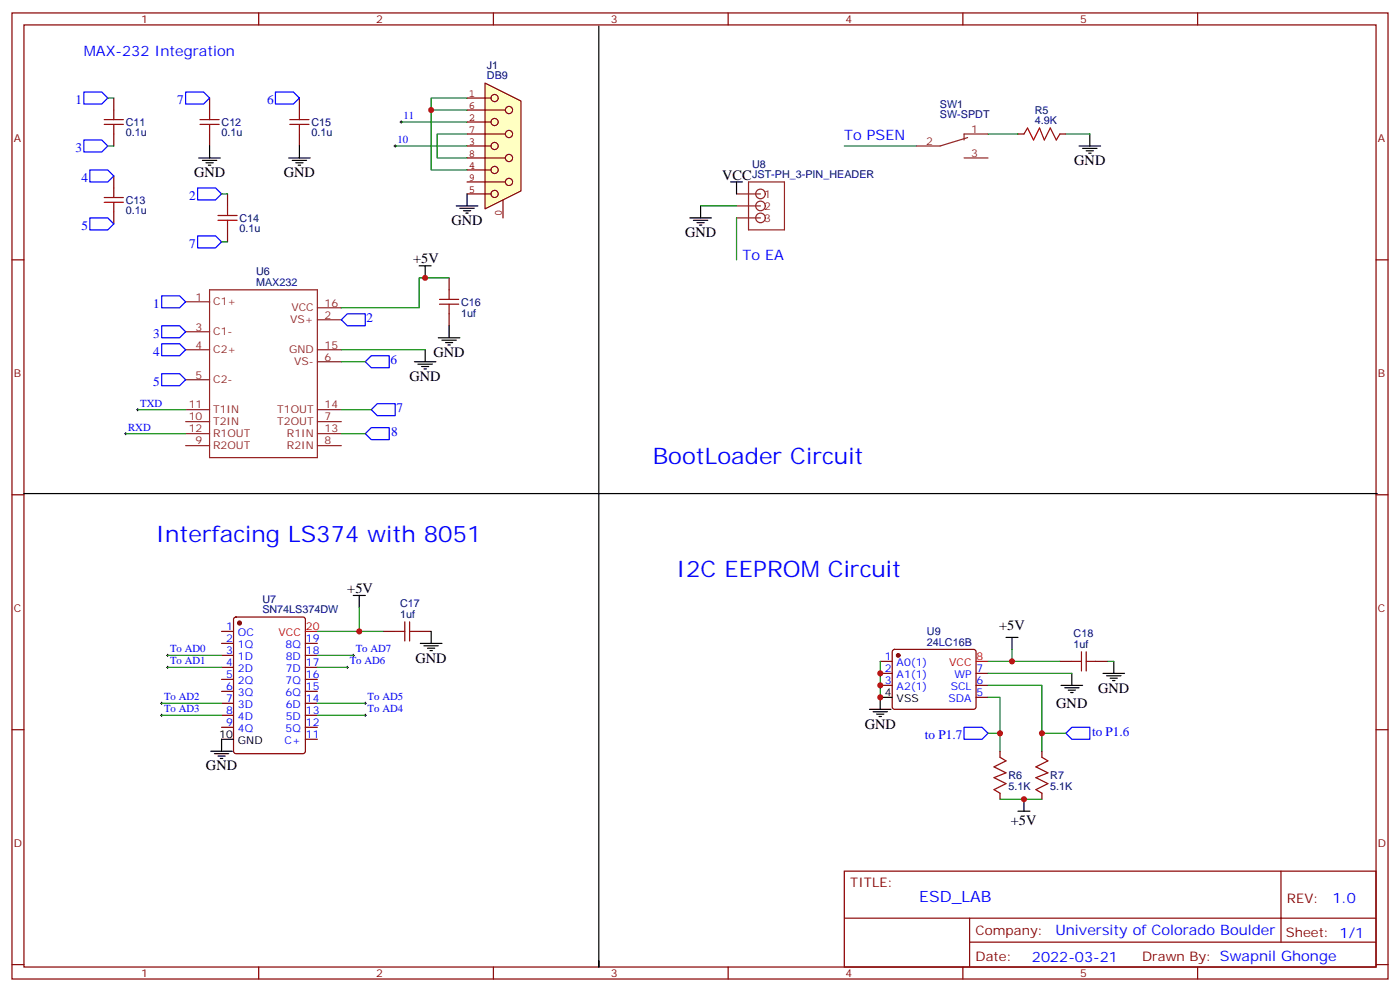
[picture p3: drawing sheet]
<svg xmlns="http://www.w3.org/2000/svg" width="412mm" height="292mm" viewBox="0 0 412 292" stroke-linecap="round" stroke-linejoin="round" font-family="sans-serif">
<g fill="none" stroke="#870000" stroke-width=".35">
<path d="M3.5 3.8h405.4v284.3h-405.4zM7.1 7.3h398.2v277.3h-398.2zM76.2 3.8v3.5M145.3 3.8v3.5M214.5 3.8v3.5M283.6 3.8v3.5M352.8 3.8v3.5M33.5 28.9v3.5M33.5 39.4v3.6M61.7 28.9v3.5M61.7 39.4v3.6M88.2 28.9v3.5"/>
<path d="M88.2 39.4v3.6M33.5 51.8v3.5M67 57.1v3.5M3.5 76.5h3.6M33.5 62.4v3.5M67 67.7v3.5M405.3 76.5h3.6M3.5 145.6h3.6M405.3 145.6h3.6M3.5 214.8h3.6M405.3 214.8h3.6M248.7 256.4h156.6v28.2h-156.6z"/>
<path d="M377.3 256.4v20.9M248.7 270.2h156.5M285.6 277.3h119.6M285.6 270.2v14.2M3.5 283.9h3.6M76.2 284.6v3.5M145.3 284.6v3.5M214.5 284.6v3.5M283.6 284.6v3.5M352.8 284.6v3.5M405.3 283.9h3.6"/>
</g>
<g fill="none" stroke="#8c2424" stroke-width=".35">
<path d="M54.7 97.6h7M54.7 88.8h7M61.7 85.3h31.8v49.4h-31.8zM93.5 94.1h7M93.5 90.6h7M54.7 102.9h7M54.7 111.8h7M93.5 102.9h7M93.5 106.5h7M54.7 120.6h7M54.7 124.1h7M54.7 127.6h7"/>
<path d="M54.7 131.2h7M93.5 120.6h7M93.5 124.1h7M93.5 127.6h7M93.5 131.2h7"/>
</g>
<g fill="none" stroke="#a10000" stroke-width=".35">
<path d="M30.7 36.6h5.6M30.7 35.2h5.6M33.5 32.4v2.8M33.5 36.6v2.8M58.9 36.6h5.7M58.9 35.2h5.7M61.7 32.4v2.8M61.7 36.6v2.8M85.4 36.6h5.6M85.4 35.2h5.6M88.2 32.4v2.8M88.2 36.6v2.8"/>
<path d="M30.7 59.5h5.6M30.7 58.1h5.6M33.5 55.3v2.8M33.5 59.5v2.9M64.2 64.8h5.6M64.2 63.4h5.6M67 60.6v2.8M67 64.8v2.9"/>
</g>
<path d="M142.9 24.4l10.6 5.3v26.5l-10.6 5.3z" fill="#ffffc2" stroke="#850000" stroke-width=".35"/>
<g fill="none" stroke="#850000" stroke-width=".35">
<path d="M137.6 28.9h7M137.6 35.9h7M137.6 32.4h11.3M137.6 39.4h11.3M146.8 35.9a1.06 1.06 0 0 0-1.6-.9 1.06 1.06 0 0 0-.1 1.8 1.06 1.06 0 0 0 1.6-.7M146.8 28.9a1.06 1.06 0 0 0-1.6-1 1.06 1.06 0 0 0-.1 1.8 1.06 1.06 0 0 0 1.6-.7M151 39.4a1.06 1.06 0 0 0-1.5-.9 1.06 1.06 0 0 0-.2 1.8 1.06 1.06 0 0 0 1.7-.7M151 32.4a1.06 1.06 0 0 0-1.5-1 1.06 1.06 0 0 0-.2 1.8 1.06 1.06 0 0 0 1.7-.6M137.6 43h7M137.6 50h7M137.6 57.1h7M137.6 46.5h11.3"/>
<path d="M137.6 53.6h11.3M146.8 57.1a1.06 1.06 0 0 0-1.6-1 1.06 1.06 0 0 0-.1 1.8 1.06 1.06 0 0 0 1.6-.6M146.8 50a1.06 1.06 0 0 0-1.6-.9 1.06 1.06 0 0 0-.1 1.8 1.06 1.06 0 0 0 1.6-.7M146.8 43a1.06 1.06 0 0 0-1.6-1 1.06 1.06 0 0 0-.1 1.8 1.06 1.06 0 0 0 1.6-.6M148.2 58.8v5.3M151 53.6a1.06 1.06 0 0 0-1.5-1 1.06 1.06 0 0 0-.2 1.8 1.06 1.06 0 0 0 1.7-.7M151 46.5a1.06 1.06 0 0 0-1.5-1 1.06 1.06 0 0 0-.2 1.8 1.06 1.06 0 0 0 1.7-.6"/>
</g>
<g fill="none" stroke="#000" stroke-width=".35">
<path d="M176.4 7.7v276.9v-1.7M321 39.4v3.6M58.6 46.5h6.3M59.6 47.2h4.3M60.7 47.9h2.1M61.4 48.6h.7M61.7 43v3.5M85 46.5h6.4M86.1 47.2h4.2M87.1 47.9h2.2M87.8 48.6h.7M88.2 43v3.5"/>
<path d="M137.6 57.1v3.5M215.2 53.6h3.5M217 53.6v3.5M317.9 43h6.3M318.9 43.7h4.2M320 44.4h2.1M320.7 45.1h.7M123.5 78.2h3.5M125.2 78.2v3.6M134.4 60.6h6.4M135.5 61.3h4.2M136.5 62h2.1"/>
<path d="M137.2 62.7h.7M203.2 64.1h6.3M204.3 64.8h4.2M205.3 65.5h2.1M206 66.3h.7M206.4 60.6v3.5M129.1 99.4h6.4M132.3 95.9v3.5M122.1 106.5h6.3M123.1 107.2h4.3M124.2 107.9h2.1M124.9 108.6h.7"/>
<path d="M125.2 102.9v3.6M130.2 100.1h4.2M131.2 100.8h2.1M131.9 101.5h.7M7.1 145.3h398.6M104.1 175.3h3.5M105.8 175.3v3.5M123.8 189.4h6.4M124.9 190.1h4.2M125.9 190.8h2.2M126.6 191.5h.8M127 185.8v3.6"/>
<path d="M296.3 187.6h3.6M298.1 187.6v3.5M315.7 198.2v3.5M324.9 198.2h6.4M326 198.9h4.2M327 199.6h2.1M328.1 194.7v3.5M68.8 217.6h-3.5v3.5M256.1 208.8h6.4M257.2 209.5h4.2M258.2 210.2h2.1M258.9 210.9h.7"/>
<path d="M262.8 205.2h-3.5v3.6M312.6 201.7h6.3M313.6 202.4h4.3M314.7 203.1h2.1M315.4 203.8h.7M327.7 200.3h.7M62.1 221.1h6.3M63.1 221.8h4.3M64.2 222.5h2.1M64.9 223.2h.7M299.9 238.8h3.5M301.6 235.2v3.6"/>
</g>
<g fill="none" stroke="#00f" stroke-width=".35">
<path d="M24.7 27.1h5.3l1.7 1.8-1.7 1.7h-5.3zM54.7 27.1h5.3l1.7 1.8-1.7 1.7h-5.3zM81.1 27.1h5.3l1.8 1.8-1.8 1.7h-5.3zM24.7 41.2h5.3l1.7 1.8-1.7 1.7h-5.3zM26.5 50h5.2l1.8 1.8-1.8 1.8h-5.2zM58.2 55.3h5.3l1.8 1.8-1.8 1.7h-5.3zM26.5 64.1h5.2l1.8 1.8-1.8 1.8h-5.2zM58.2 69.4h5.3l1.8 1.8-1.8 1.8h-5.3zM47.6 87.1h5.3l1.8 1.7-1.8 1.8h-5.3zM47.6 95.9h5.3l1.8 1.7-1.8 1.8h-5.3zM100.5 94.1l1.8-1.7h5.3v3.5h-5.3zM47.6 101.2h5.3l1.8 1.7-1.8 1.8h-5.3z"/>
<path d="M47.6 110h5.3l1.8 1.8-1.8 1.7h-5.3zM107.6 106.5l1.8-1.8h5.3v3.5h-5.3zM107.6 127.6l1.8-1.7h5.3v3.5h-5.3zM109.4 120.6l1.7-1.8h5.3v3.5h-5.3zM284 214.1h5.3l1.7 1.7-1.7 1.8h-5.3zM314 215.8l1.7-1.7h5.3v3.5h-5.3z"/>
</g>
<g fill="none" stroke="#008700" stroke-width=".35">
<path d="M31.7 28.9h1.8M118.2 35.9h19.4M127 32.4h10.6M137.6 39.4h-8.8v7.1h8.8M137.6 28.9h-10.6v21.1h10.6M291 39.4h8.9M314 39.4h7M31.7 43h1.8M65.3 57.1h1.7M116.4 43h21.2M248.7 43h21.2M65.3 71.2h1.7"/>
<path d="M206.4 60.6h10.6M217 64.1v12.4M132.3 81.8h-8.8v8.8h-23M100.5 106.5h7.1M100.5 102.9h24.7M37 127.6h17.7M40.6 120.6h14.1M100.5 127.6h7.1M100.5 120.6h8.9M105.8 178.8v7M49.4 192.9h15.9M49.4 196.4h15.9"/>
<path d="M93.5 185.8h19.4M93.5 192.9h10.6M93.5 196.4h8.8M259.3 194.7v10.5M291 194.7h21.2M291 198.2h24.7M298.1 191.1v3.6M326.3 194.7h1.8M47.6 207h17.7M47.6 210.5h17.7M93.5 207h14.1M93.5 210.5h14.1"/>
<path d="M291 205.2h3.6v15.9M291 201.7h15.9v19.4M291 215.8h3.6M306.9 215.8h7.1M294.6 235.2h12.3"/>
</g>
<g fill="none" stroke="#a10000" stroke-width=".35">
<path d="M301.6 39.4l1.1-1.7 1.7 3.5 1.8-3.5 1.4 3.5 1.8-3.5 1.7 3.5 1.1-1.8M129.5 89.5h5.6M129.5 88.1h5.6M132.3 85.3v2.8M132.3 89.5v2.9M116.4 185.8h2.8M119.2 183v5.7M120.6 185.8h2.9M120.6 183v5.7M315.7 194.7h2.9M318.6 191.8v5.7M320 194.7h2.8"/>
<path d="M320 191.8v5.7M294.6 222.9l1.7 1-3.5 1.8 3.5 1.8-3.5 1.4 3.5 1.7-3.5 1.8 1.8 1.1M306.9 222.9l1.8 1-3.5 1.8 3.5 1.8-3.5 1.4 3.5 1.7-3.5 1.8 1.7 1.1"/>
</g>
<g fill="none" stroke="#870000" stroke-width=".35">
<path d="M299.9 39.4h1.7M312.2 39.4h1.8M132.3 81.8v3.5M132.3 92.4v3.5M65.3 185.8h3.5M65.3 189.4h3.5M65.3 192.9h3.5M65.3 196.4h3.5M65.3 200h3.5M69 181.8l.5-.2h19.8l.6 .4 .1 39.1-.5 .7h-20l-.7-.4v-39.1zM90 189.4h3.5M90 192.9h3.5"/>
<path d="M90 196.4h3.5M90 200h3.5M112.9 185.8h3.5M123.5 185.8h3.5M259.3 194.7h3.5M259.3 198.2h3.5M263.1 191.3l.4-.2h23.3l.5 .2 .2 .5-.1 16.5-.6 .5-23.5-.1-.5-.6v-16.3zM287.5 198.2h3.5M312.2 194.7h3.5M322.8 194.7h3.5M65.3 203.5h3.5M65.3 207h3.5"/>
<path d="M65.3 210.5h3.5M65.3 214.1h3.5M90 203.5h3.5M90 207h3.5M90 210.5h3.5M90 214.1h3.5M90 217.6h3.5M259.3 201.7h3.5M287.5 201.7h3.5M287.5 205.2h3.5M294.6 221.1v1.8M294.6 233.5v1.7"/>
<path d="M306.9 221.1v1.8M306.9 233.5v1.7"/>
</g>
<g fill="none" stroke="#000" stroke-width=".29">
<path d="M117.8 35.9h.7M118.2 35.6v.7M116.1 43h.7M116.4 42.6v.7M36.7 127.6h.7M37 127.3v.7M40.2 120.6h.7M40.6 120.2v.7M49 192.9h.7M49 196.4h.7M49.4 192.5v.8M49.4 196.1v.7"/>
<path d="M102 196.4h.7M102.3 196.1v.7M103.7 192.9h.7M104.1 192.5v.8M47.3 207h.7M47.3 210.5h.7M47.6 206.7v.7M47.6 210.2v.7M107.2 207h.7M107.2 210.5h.7M107.6 206.7v.7M107.6 210.2v.7"/>
</g>
<g fill="#870000" stroke="#870000" stroke-width=".35">
<circle cx="70.6" cy="183.4" r=".53"/>
<circle cx="264.6" cy="192.9" r=".53"/>
</g>
<path d="M90 185.8h3.5M287.5 194.7h3.5" fill="none" stroke="#f00" stroke-width=".35"/>
<g fill="none" stroke="#8c2424" stroke-width=".35">
<path d="M291 39.4h-7v1.8M217 57.1h7M220.5 53.6h10.6v14.1h-10.6zM284 46.5h7M285 40.5l-8.1 2.5h-7M217 60.6h7M217 64.1h7"/>
<circle cx="224" cy="57.1" r="1.41"/>
<circle cx="224" cy="64.1" r="1.41"/>
<circle cx="224" cy="60.6" r="1.41"/>
</g>
<g fill="#c00">
<circle cx="125.2" cy="81.8" r=".88"/>
<circle cx="127" cy="32.4" r=".88"/>
<circle cx="105.8" cy="185.8" r=".88"/>
<circle cx="298.1" cy="194.7" r=".88"/>
<circle cx="259.3" cy="198.2" r=".88"/>
<circle cx="259.3" cy="205.2" r=".88"/>
<circle cx="259.3" cy="201.7" r=".88"/>
<circle cx="301.6" cy="235.2" r=".88"/>
<circle cx="294.6" cy="215.8" r=".88"/>
<circle cx="306.9" cy="215.8" r=".88"/>
</g>
<g font-size="6.7" fill="#00f">
<text x="192.3" y="136.5">BootLoader Circuit</text>
<text x="45.9" y="159.4">Interfacing LS374 with 8051</text>
<text x="199.3" y="170">I2C EEPROM Circuit</text>
</g>
<text font-size="4.6" fill="#00f" x="270.8" y="265.4">ESD_LAB</text>
<g font-size="4.2" fill="#00f">
<text x="24.7" y="16.5">MAX-232 Integration</text>
<text x="248.7" y="41.2">To PSEN</text>
<text x="218.7" y="76.5">To EA</text>
<text x="392.5" y="265.7">1.0</text>
<text x="310.9" y="275.2">University of Colorado Boulder</text>
<text x="304" y="283">2022-03-21</text>
</g>
<g font-size="4.2">
<text x="57.1" y="52.1">GND</text>
<text x="83.6" y="52.1">GND</text>
<text x="212.7" y="52.8">VCC</text>
<text x="316.4" y="48.6">GND</text>
<text x="133" y="66.3">GND</text>
<text x="201.8" y="69.8">GND</text>
<text x="121.7" y="77.5">+5V</text>
<text x="127.7" y="105.1">GND</text>
<text x="120.6" y="112.1">GND</text>
<text x="102.3" y="174.6">+5V</text>
<text x="294.3" y="185.5">+5V</text>
<text x="122.4" y="195">GND</text>
<text x="323.5" y="203.8">GND</text>
<text x="311.1" y="208.4">GND</text>
<text x="254.7" y="214.4">GND</text>
<text x="60.7" y="226.8">GND</text>
<text x="297.7" y="242.7">+5V</text>
</g>
<g font-size="3.9" fill="#00f">
<text x="22.2" y="30.6">1</text>
<text x="52.2" y="30.6">7</text>
<text x="78.7" y="30.6">6</text>
<text x="22.2" y="44.7">3</text>
<text x="24" y="53.6">4</text>
<text x="55.7" y="58.8">2</text>
<text x="24" y="67.7">5</text>
<text x="55.7" y="73">7</text>
<text x="45.2" y="90.6">1</text>
<text x="108" y="94.9">2</text>
<text x="45.2" y="99.4">3</text>
<text x="45.2" y="104.7">4</text>
<text x="115" y="107.2">6</text>
<text x="45.2" y="113.5">5</text>
<text x="116.8" y="121.3">7</text>
<text x="115.2" y="128.4">8</text>
<text x="272.5" y="217.6">to P1.7</text>
<text x="321.7" y="216.6">to P1.6</text>
</g>
<g font-size="3.9" fill="#800">
<text x="250.5" y="261">TITLE:</text>
<text x="379.1" y="265.7">REV:</text>
<text x="287.4" y="275.2">Company:</text>
<text x="378.7" y="275.8">Sheet: 1/1</text>
<text x="287.4" y="282.9">Date:</text>
<text x="336.4" y="282.9">Drawn By: Swapnil Ghonge</text>
</g>
<g font-size="3.2" fill="#800">
<text x="41.6" y="6.8">1</text>
<text x="110.8" y="6.8">2</text>
<text x="179.9" y="6.8">3</text>
<text x="249.1" y="6.8">4</text>
<text x="318.2" y="6.8">5</text>
<text x="4.1" y="41.9">A</text>
<text x="405.9" y="41.9">A</text>
<text x="4.1" y="111.1">B</text>
<text x="405.9" y="111.1">B</text>
<text x="4.1" y="180.2">C</text>
<text x="405.9" y="180.2">C</text>
<text x="4.1" y="249.3">D</text>
<text x="405.9" y="249.3">D</text>
<text x="41.6" y="287.6">1</text>
<text x="110.8" y="287.6">2</text>
<text x="179.9" y="287.6">3</text>
<text x="249.1" y="287.6">4</text>
<text x="318.2" y="287.6">5</text>
</g>
<g font-size="3.2" fill="#000080">
<text x="143.4" y="23.4">DB9</text>
<text x="143.4" y="20.2">J1</text>
<text x="276.9" y="34.7">SW-SPDT</text>
<text x="276.9" y="31.8">SW1</text>
<text x="304.8" y="33.5">R5</text>
<text x="37" y="40.1">0.1u</text>
<text x="37" y="37">C11</text>
<text x="65.3" y="40.1">0.1u</text>
<text x="65.3" y="37">C12</text>
<text x="91.7" y="40.1">0.1u</text>
<text x="91.7" y="37">C15</text>
<text x="304.8" y="36.6">4.9K</text>
<text x="221.6" y="52.5">JST-PH_3-PIN_HEADER</text>
<text x="221.6" y="49.4">U8</text>
<text x="37" y="59.9">C13</text>
<text x="37" y="63.1">0.1u</text>
<text x="70.6" y="65.2">C14</text>
<text x="70.6" y="68.4">0.1u</text>
<text x="75.4" y="81">U6</text>
<text x="75.4" y="84.2">MAX232</text>
<text x="135.8" y="90">C16</text>
<text x="135.8" y="93.2">1uf</text>
<text x="77.3" y="177.4">U7</text>
<text x="117.8" y="178.8">C17</text>
<text x="77.3" y="180.6">SN74LS374DW</text>
<text x="117.8" y="182">1uf</text>
<text x="273.1" y="190.1">24LC16B</text>
<text x="273.1" y="186.9">U9</text>
<text x="316.2" y="190.8">1uf</text>
<text x="316.2" y="187.6">C18</text>
<text x="297" y="232.5">5.1K</text>
<text x="297" y="229.3">R6</text>
<text x="309.4" y="232.5">5.1K</text>
<text x="309.4" y="229.3">R7</text>
</g>
<g font-size="3.2" fill="#840000">
<text x="138.1" y="28.5">1</text>
<text x="138.1" y="35.6">2</text>
<text x="138.1" y="32">6</text>
<text x="138.1" y="39.1">7</text>
<text x="138.1" y="42.6">3</text>
<text x="138.1" y="46.1">8</text>
<text x="138.1" y="49.7">4</text>
<text x="138.1" y="53.2">9</text>
<text x="138.1" y="56.7">5</text>
<text x="147.8" y="63.6" transform="rotate(-90 147.8 63.6)">0</text>
</g>
<g font-size="3.2" fill="#00f">
<text x="118.9" y="35">11</text>
<text x="117.1" y="42.1">10</text>
<text x="41.3" y="119.7">TXD</text>
<text x="37.7" y="126.8">RXD</text>
<text x="66.6" y="185.5">1</text>
<text x="66.6" y="189">2</text>
<text x="70.1" y="187.3">OC</text>
<text x="70.1" y="190.8">1Q</text>
<text x="84.1" y="190.8">8Q</text>
<text x="90.1" y="189">19</text>
<text x="50.1" y="192">To AD0</text>
<text x="50.1" y="195.5">To AD1</text>
<text x="66.6" y="192.5">3</text>
<text x="66.6" y="196.1">4</text>
<text x="70.1" y="194.3">1D</text>
<text x="70.1" y="197.8">2D</text>
<text x="84.2" y="197.8">7D</text>
<text x="84.2" y="194.3">8D</text>
<text x="90.1" y="196.1">17</text>
<text x="90.1" y="192.5">18</text>
<text x="103" y="195.5">To AD6</text>
<text x="104.8" y="192">To AD7</text>
<text x="260.6" y="194.3">1</text>
<text x="260.6" y="197.8">2</text>
<text x="264.1" y="196.1">A0(1)</text>
<text x="287.7" y="197.8">7</text>
<text x="66.6" y="199.6">5</text>
<text x="66.6" y="203.1">6</text>
<text x="70.1" y="201.4">2Q</text>
<text x="84.1" y="201.4">7Q</text>
<text x="90.1" y="203.1">15</text>
<text x="90.1" y="199.6">16</text>
<text x="260.6" y="201.4">3</text>
<text x="264.1" y="199.6">A1(1)</text>
<text x="264.1" y="203.1">A2(1)</text>
<text x="280.1" y="203.1">SCL</text>
<text x="281.2" y="199.6">WP</text>
<text x="287.7" y="201.4">6</text>
<text x="48.3" y="206.1">To AD2</text>
<text x="48.3" y="209.7">To AD3</text>
<text x="66.6" y="206.7">7</text>
<text x="70.1" y="204.9">3Q</text>
<text x="70.1" y="208.4">3D</text>
<text x="84.1" y="204.9">6Q</text>
<text x="84.2" y="208.4">6D</text>
<text x="90.1" y="206.7">14</text>
<text x="108.3" y="209.7">To AD4</text>
<text x="108.3" y="206.1">To AD5</text>
<text x="279.4" y="206.7">SDA</text>
<text x="287.7" y="204.9">5</text>
<text x="66.6" y="210.2">8</text>
<text x="66.6" y="213.7">9</text>
<text x="70.1" y="211.9">4D</text>
<text x="70.1" y="215.5">4Q</text>
<text x="84.1" y="215.5">5Q</text>
<text x="84.2" y="211.9">5D</text>
<text x="90.1" y="213.7">12</text>
<text x="90.1" y="210.2">13</text>
<text x="83.8" y="219">C+</text>
<text x="90.1" y="217.2">11</text>
</g>
<g font-size="3.2" fill="#8d2323">
<text x="286.1" y="39.1">1</text>
<text x="272.8" y="42.6">2</text>
<text x="286.1" y="46.1">3</text>
<text x="225.1" y="58.1">1</text>
<text x="225.1" y="61.7">2</text>
<text x="225.1" y="65.2">3</text>
<text x="57.6" y="88.5">1</text>
<text x="62.8" y="89.9">C1+</text>
<text x="85.5" y="95.2">VS+</text>
<text x="85.8" y="91.7">VCC</text>
<text x="95.6" y="93.8">2</text>
<text x="95.6" y="90.2">16</text>
<text x="57.6" y="97.3">3</text>
<text x="62.8" y="98.7">C1-</text>
<text x="57.6" y="102.6">4</text>
<text x="62.8" y="104">C2+</text>
<text x="85.1" y="104">GND</text>
<text x="86.6" y="107.5">VS-</text>
<text x="95.6" y="102.6">15</text>
<text x="95.6" y="106.1">6</text>
<text x="57.6" y="111.4">5</text>
<text x="62.8" y="112.8">C2-</text>
<text x="55.6" y="123.8">10</text>
<text x="55.6" y="120.2">11</text>
<text x="62.8" y="125.2">T2IN</text>
<text x="62.8" y="121.6">T1IN</text>
<text x="81.7" y="121.6">T1OUT</text>
<text x="81.7" y="125.2">T2OUT</text>
<text x="95.6" y="120.2">14</text>
<text x="95.6" y="123.8">7</text>
<text x="55.6" y="127.3">12</text>
<text x="57.6" y="130.8">9</text>
<text x="62.8" y="128.7">R1OUT</text>
<text x="84.5" y="128.7">R1IN</text>
<text x="95.6" y="127.3">13</text>
<text x="95.6" y="130.8">8</text>
<text x="62.8" y="132.2">R2OUT</text>
<text x="84.5" y="132.2">R2IN</text>
</g>
<g font-size="3.2" fill="#f00">
<text x="90.1" y="185.5">20</text>
<text x="82.1" y="187.3">VCC</text>
<text x="279.6" y="196.1">VCC</text>
<text x="287.7" y="194.3">8</text>
</g>
<g font-size="3.2">
<text x="260.6" y="204.9">4</text>
<text x="264.1" y="206.7">VSS</text>
<text x="64.6" y="217.2">10</text>
<text x="70.1" y="219">GND</text>
</g>
</svg>
